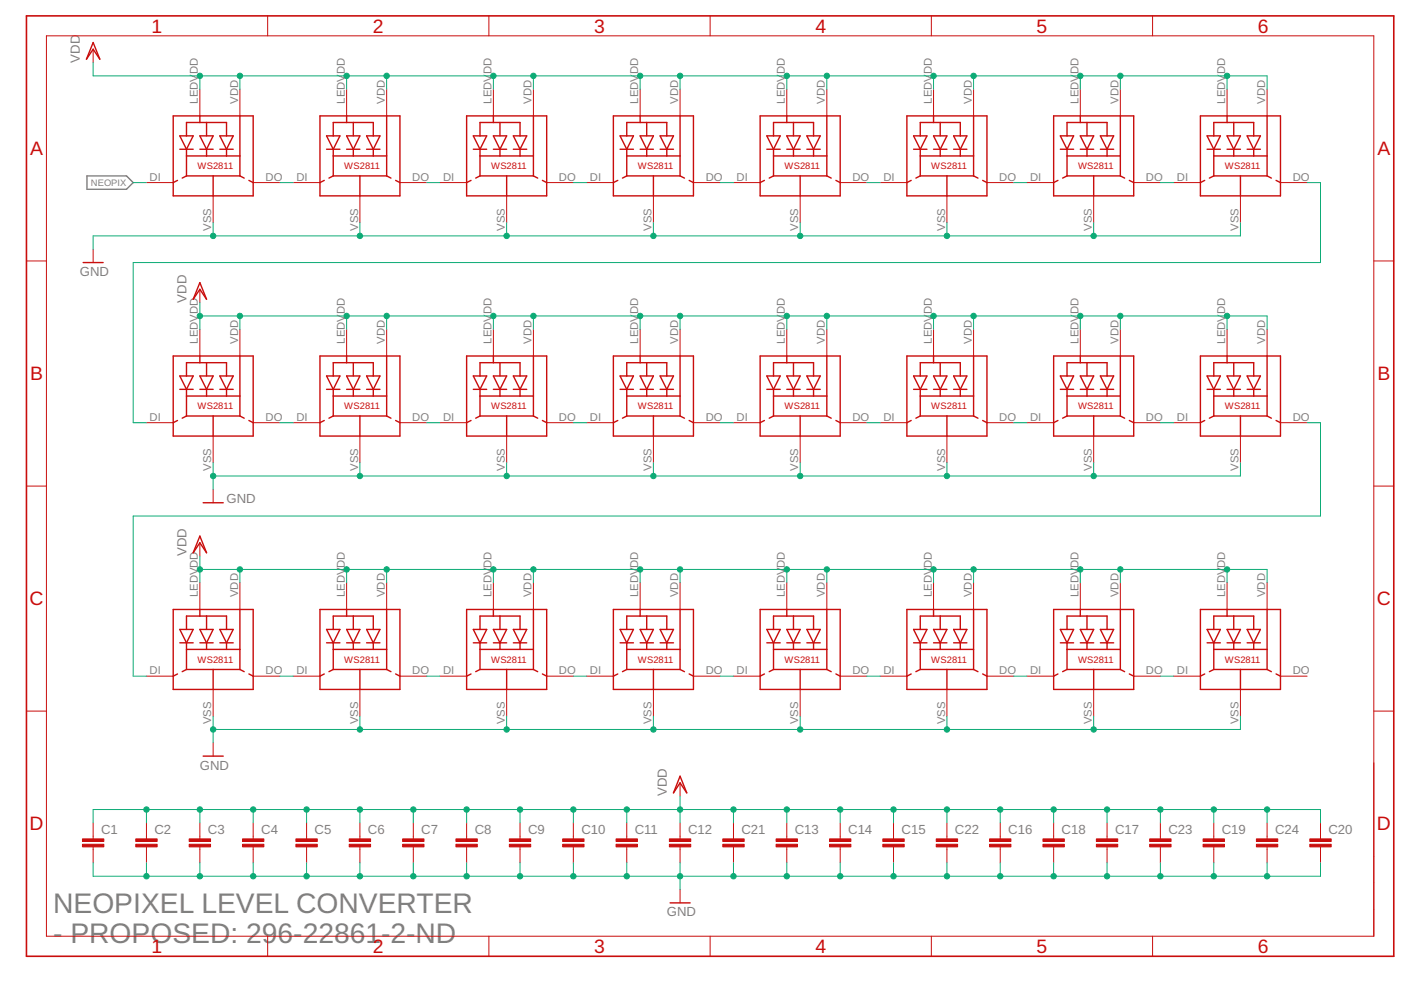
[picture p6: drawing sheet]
<svg xmlns="http://www.w3.org/2000/svg" width="297mm" height="210mm" viewBox="0 0 297 210" stroke-linecap="round" stroke-linejoin="round" font-family="sans-serif">
<path d="M18.4 37.3h8.4l1.4 1.4-1.4 1.4h-8.4z" fill="none" stroke="#808080" stroke-width=".3"/>
<g fill="none" stroke="#c90d0c" stroke-width=".21">
<path d="M9.8 7.6h281.5v190.9h-281.5zM19.7 10.4v2.9M42.4 18.9v5.7M50.9 18.9v5.7M56.7 3.4v4.2M73.5 18.9v5.7M82 18.9v5.7M103.7 3.4v4.2M104.6 18.9v5.7M113.1 18.9v5.7M135.7 18.9v5.7M144.2 18.9v5.7"/>
<path d="M150.6 3.4v4.2M166.8 18.9v5.7M175.3 18.9v5.7M197.5 3.4v4.2M197.9 18.9v5.7M206.4 18.9v5.7M229 18.9v5.7M237.5 18.9v5.7M244.4 3.4v4.2M260.2 18.9v5.7M268.6 18.9v5.7M31.1 38.7h5.6"/>
<path d="M53.7 38.7h5.7M62.2 38.7h5.6M84.8 38.7h5.7M93.3 38.7h5.6M115.9 38.7h5.7M124.4 38.7h5.6M147 38.7h5.7M155.5 38.7h5.7M178.1 38.7h5.7M186.6 38.7h5.7M209.3 38.7h5.6M217.7 38.7h5.7"/>
<path d="M240.4 38.7h5.6M248.9 38.7h5.6M271.5 38.7h5.6M5.6 55.3h4.2M19.7 52.9v2.8M45.2 41.5v5.7M76.3 41.5v5.7M107.4 41.5v5.7M138.5 41.5v5.7M169.7 41.5v5.7M200.8 41.5v5.7M231.9 41.5v5.7"/>
<path d="M263 41.5v5.7M291.3 55.3h4.2M42.4 61.3v2.9M42.4 69.8v5.7M50.9 69.8v5.7M73.5 69.8v5.7M82 69.8v5.7M104.6 69.8v5.7M113.1 69.8v5.7M135.7 69.8v5.7M144.2 69.8v5.7M166.8 69.8v5.7"/>
<path d="M175.3 69.8v5.7M197.9 69.8v5.7M206.4 69.8v5.7M229 69.8v5.7M237.5 69.8v5.7M260.2 69.8v5.7M268.6 69.8v5.7M31.1 89.6h5.6M45.2 92.5v5.6M53.7 89.6h5.7M62.2 89.6h5.6M76.3 92.5v5.6"/>
<path d="M84.8 89.6h5.7M93.3 89.6h5.6M107.4 92.5v5.6M115.9 89.6h5.7M124.4 89.6h5.6M138.5 92.5v5.6M147 89.6h5.7M155.5 89.6h5.7M169.7 92.5v5.6M178.1 89.6h5.7M186.6 89.6h5.7M200.8 92.5v5.6"/>
<path d="M209.3 89.6h5.6M217.7 89.6h5.7M231.9 92.5v5.6M240.4 89.6h5.6M248.9 89.6h5.6M263 92.5v5.6M271.5 89.6h5.6M5.6 103.1h4.2M42.4 115.1v2.8M45.2 103.8v2.8M291.3 103.1h4.2M42.4 123.5v5.7"/>
<path d="M50.9 123.5v5.7M73.5 123.5v5.7M82 123.5v5.7M104.6 123.5v5.7M113.1 123.5v5.7M135.7 123.5v5.7M144.2 123.5v5.7M166.8 123.5v5.7M175.3 123.5v5.7M197.9 123.5v5.7M206.4 123.5v5.7M229 123.5v5.7"/>
<path d="M237.5 123.5v5.7M260.2 123.5v5.7M268.6 123.5v5.7M5.6 150.8h4.2M31.1 143.4h5.6M45.2 146.2v5.6M45.2 157.5v2.8M53.7 143.4h5.7M62.2 143.4h5.6M76.3 146.2v5.6M84.8 143.4h5.7M93.3 143.4h5.6"/>
<path d="M107.4 146.2v5.6M115.9 143.4h5.7M124.4 143.4h5.6M138.5 146.2v5.6M147 143.4h5.7M155.5 143.4h5.7M169.7 146.2v5.6M178.1 143.4h5.7M186.6 143.4h5.7M200.8 146.2v5.6M209.3 143.4h5.6M217.7 143.4h5.7"/>
<path d="M231.9 146.2v5.6M240.4 143.4h5.6M248.9 143.4h5.6M263 146.2v5.6M271.5 143.4h5.6M291.3 150.8h4.2M19.7 174.5v3.4M19.7 179.6v3.3M31.1 174.5v3.4M31.1 179.6v3.3M42.4 174.5v3.4M42.4 179.6v3.3"/>
<path d="M53.7 174.5v3.4M53.7 179.6v3.3M65 174.5v3.4M65 179.6v3.3M76.3 174.5v3.4M76.3 179.6v3.3M87.6 174.5v3.4M87.6 179.6v3.3M98.9 174.5v3.4M98.9 179.6v3.3M110.3 174.5v3.4M110.3 179.6v3.3"/>
<path d="M121.6 174.5v3.4M121.6 179.6v3.3M132.9 174.5v3.4M132.9 179.6v3.3M144.2 166v2.8M144.2 174.5v3.4M144.2 179.6v3.3M155.5 174.5v3.4M155.5 179.6v3.3M166.8 174.5v3.4M166.8 179.6v3.3M178.1 174.5v3.4"/>
<path d="M178.1 179.6v3.3M189.4 174.5v3.4M189.4 179.6v3.3M200.8 174.5v3.4M200.8 179.6v3.3M212.1 174.5v3.4M212.1 179.6v3.3M223.4 174.5v3.4M223.4 179.6v3.3M234.7 174.5v3.4M234.7 179.6v3.3M246 174.5v3.4"/>
<path d="M246 179.6v3.3M257.3 174.5v3.4M257.3 179.6v3.3M268.6 174.5v3.4M268.6 179.6v3.3M280 174.5v3.4M280 179.6v3.3M56.7 198.5v4.3M103.7 198.5v4.3M144.2 188.6v2.8M150.6 198.5v4.3M197.5 198.5v4.3"/>
<path d="M244.4 198.5v4.3"/>
</g>
<g fill="#c90d0c" stroke="#c90d0c" stroke-width=".21">
<path d="M28.8 179h4.5v.6h-4.5z"/>
<path d="M28.8 177.9h4.5v.5h-4.5z"/>
<path d="M40.1 179h4.5v.6h-4.5z"/>
<path d="M40.1 177.9h4.5v.5h-4.5z"/>
<path d="M51.4 179h4.5v.6h-4.5z"/>
<path d="M51.4 177.9h4.5v.5h-4.5z"/>
<path d="M96.7 179h4.5v.6h-4.5z"/>
<path d="M96.7 177.9h4.5v.5h-4.5z"/>
<path d="M108 179h4.5v.6h-4.5z"/>
<path d="M108 177.9h4.5v.5h-4.5z"/>
<path d="M119.3 179h4.5v.6h-4.5z"/>
<path d="M119.3 177.9h4.5v.5h-4.5z"/>
<path d="M141.9 179h4.6v.6h-4.6z"/>
<path d="M141.9 177.9h4.6v.5h-4.6z"/>
<path d="M62.7 179h4.6v.6h-4.6z"/>
<path d="M62.7 177.9h4.6v.5h-4.6z"/>
<path d="M85.4 179h4.5v.6h-4.5z"/>
<path d="M85.4 177.9h4.5v.5h-4.5z"/>
<path d="M175.9 179h4.5v.6h-4.5z"/>
<path d="M175.9 177.9h4.5v.5h-4.5z"/>
<path d="M187.2 179h4.5v.6h-4.5z"/>
<path d="M187.2 177.9h4.5v.5h-4.5z"/>
<path d="M209.8 179h4.5v.6h-4.5z"/>
<path d="M209.8 177.9h4.5v.5h-4.5z"/>
<path d="M232.5 179h4.5v.6h-4.5z"/>
<path d="M232.5 177.9h4.5v.5h-4.5z"/>
<path d="M255.1 179h4.5v.6h-4.5z"/>
<path d="M255.1 177.9h4.5v.5h-4.5z"/>
<path d="M277.7 179h4.5v.6h-4.5z"/>
<path d="M277.7 177.9h4.5v.5h-4.5z"/>
<path d="M153.2 179h4.6v.6h-4.6z"/>
<path d="M153.2 177.9h4.6v.5h-4.6z"/>
<path d="M198.5 179h4.5v.6h-4.5z"/>
<path d="M198.5 177.9h4.5v.5h-4.5z"/>
<path d="M266.4 179h4.5v.6h-4.5z"/>
<path d="M266.4 177.9h4.5v.5h-4.5z"/>
<path d="M17.5 179h4.5v.6h-4.5z"/>
<path d="M17.5 177.9h4.5v.5h-4.5z"/>
<path d="M74 179h4.6v.6h-4.6z"/>
<path d="M74 177.9h4.6v.5h-4.6z"/>
<path d="M130.6 179h4.5v.6h-4.5z"/>
<path d="M130.6 177.9h4.5v.5h-4.5z"/>
<path d="M164.5 179h4.6v.6h-4.6z"/>
<path d="M164.5 177.9h4.6v.5h-4.6z"/>
<path d="M221.1 179h4.6v.6h-4.6z"/>
<path d="M221.1 177.9h4.6v.5h-4.6z"/>
<path d="M243.8 179h4.5v.6h-4.5z"/>
<path d="M243.8 177.9h4.5v.5h-4.5z"/>
</g>
<g fill="none" stroke="#c90d0c" stroke-width=".3">
<path d="M19.7 9l1.5 3.6-1.5-2.2-1.4 2.2zM36.7 24.6h17v16.9h-17zM37.6 38.2l-.9 .5M38.1 28.8h2.9l-1.5 2.8zM38.1 31.6h2.9M39.5 28.8v-2.8h8.5v2.8M39.5 31.6v5.7M39.5 37.3h11.4M39.5 33.1h11.4M39.5 37.3l-.9 .5M42.4 28.8h2.8l-1.4 2.8zM42.4 31.6h2.8"/>
<path d="M42.4 24.6v1.4M43.8 26v2.8M43.8 31.6v1.5M45.2 37.3v4.2M46.6 28.8h2.8l-1.4 2.8zM46.6 31.6h2.8M48 31.6v1.5M50.9 24.6v12.7M50.9 37.3l.9 .5M52.8 38.2l.9 .5M67.8 24.6h17v16.9h-17zM68.7 38.2l-.9 .5"/>
<path d="M69.2 28.8h2.9l-1.4 2.8zM69.2 31.6h2.9M70.7 28.8v-2.8h8.4v2.8M70.7 37.3h11.3M70.7 33.1h11.3M70.7 31.6v5.7M70.7 37.3l-1 .5M73.5 28.8h2.8l-1.4 2.8zM73.5 31.6h2.8M73.5 24.6v1.4M74.9 26v2.8M74.9 31.6v1.5"/>
<path d="M76.3 37.3v4.2M77.7 28.8h2.9l-1.5 2.8zM77.7 31.6h2.9M79.1 31.6v1.5M82 24.6v12.7M82 37.3l.9 .5M83.9 38.2l.9 .5M98.9 24.6h17v16.9h-17zM99.9 38.2l-1 .5M100.4 28.8h2.8l-1.4 2.8zM100.4 31.6h2.8M101.8 28.8v-2.8h8.5v2.8"/>
<path d="M101.8 37.3h11.3M101.8 33.1h11.3M101.8 31.6v5.7M101.8 37.3l-.9 .5M104.6 28.8h2.8l-1.4 2.8zM104.6 31.6h2.8M104.6 24.6v1.4M106 26v2.8M106 31.6v1.5M107.4 37.3v4.2M108.8 28.8h2.9l-1.4 2.8zM108.8 31.6h2.9"/>
<path d="M110.3 31.6v1.5M113.1 24.6v12.7M113.1 37.3l.9 .5M115 38.2l.9 .5M130 24.6h17v16.9h-17zM131 38.2l-1 .5M131.5 28.8h2.8l-1.4 2.8zM131.5 31.6h2.8M132.9 28.8v-2.8h8.5v2.8M132.9 37.3h11.3M132.9 33.1h11.3M132.9 31.6v5.7"/>
<path d="M132.9 37.3l-.9 .5M135.7 28.8h2.8l-1.4 2.8zM135.7 31.6h2.8M135.7 24.6v1.4M137.1 26v2.8M137.1 31.6v1.5M138.5 37.3v4.2M140 28.8h2.8l-1.4 2.8zM140 31.6h2.8M141.4 31.6v1.5M144.2 24.6v12.7M144.2 37.3l.9 .5"/>
<path d="M146.1 38.2l.9 .5M161.2 24.6h16.9v16.9h-16.9zM162.1 38.2l-.9 .5M162.6 28.8h2.8l-1.4 2.8zM162.6 31.6h2.8M164 28.8v-2.8h8.5v2.8M164 37.3h11.3M164 33.1h11.3M164 31.6v5.7M164 37.3l-.9 .5M166.8 28.8h2.9l-1.5 2.8zM166.8 31.6h2.9"/>
<path d="M166.8 24.6v1.4M168.2 26v2.8M168.2 31.6v1.5M169.7 37.3v4.2M171.1 28.8h2.8l-1.4 2.8zM171.1 31.6h2.8M172.5 31.6v1.5M175.3 24.6v12.7M175.3 37.3l.9 .5M177.2 38.2l.9 .5M192.3 24.6h17v16.9h-17zM193.2 38.2l-.9 .5"/>
<path d="M193.7 28.8h2.8l-1.4 2.8zM193.7 31.6h2.8M195.1 28.8v-2.8h8.5v2.8M195.1 37.3h11.3M195.1 33.1h11.3M195.1 31.6v5.7M195.1 37.3l-.9 .5M197.9 28.8h2.9l-1.5 2.8zM197.9 31.6h2.9M197.9 24.6v1.4M199.3 26v2.8M199.3 31.6v1.5"/>
<path d="M200.8 37.3v4.2M202.2 28.8h2.8l-1.4 2.8zM202.2 31.6h2.8M203.6 31.6v1.5M206.4 24.6v12.7M206.4 37.3l.9 .5M208.3 38.2l1 .5M223.4 24.6h17v16.9h-17zM224.3 38.2l-.9 .5M224.8 28.8h2.8l-1.4 2.8zM224.8 31.6h2.8M226.2 28.8v-2.8h8.5v2.8"/>
<path d="M226.2 37.3h11.3M226.2 33.1h11.3M226.2 31.6v5.7M226.2 37.3l-.9 .5M229 28.8h2.9l-1.4 2.8zM229 31.6h2.9M229 24.6v1.4M230.5 26v2.8M230.5 31.6v1.5M231.9 37.3v4.2M233.3 28.8h2.8l-1.4 2.8zM233.3 31.6h2.8"/>
<path d="M234.7 31.6v1.5M237.5 24.6v12.7M237.5 37.3l.9 .5M239.4 38.2l1 .5M254.5 24.6h17v16.9h-17zM255.4 38.2l-.9 .5M255.9 28.8h2.8l-1.4 2.8zM255.9 31.6h2.8M257.3 28.8v-2.8h8.5v2.8M257.3 37.3h11.3M257.3 33.1h11.3M257.3 31.6v5.7"/>
<path d="M257.3 37.3l-.9 .5M260.2 28.8h2.8l-1.4 2.8zM260.2 31.6h2.8M260.2 24.6v1.4M261.6 26v2.8M261.6 31.6v1.5M263 37.3v4.2M264.4 28.8h2.8l-1.4 2.8zM264.4 31.6h2.8M265.8 31.6v1.5M268.6 24.6v12.7M268.6 37.3l1 .5"/>
<path d="M270.6 38.2l.9 .5M17.6 55.7h4.3M42.4 59.9l1.4 3.6-1.4-2.2-1.4 2.2zM36.7 75.5h17v17h-17zM38.1 79.7h2.9l-1.5 2.8zM39.5 79.7v-2.8h8.5v2.8M42.4 75.5v1.4M42.4 79.7h2.8l-1.4 2.8zM43.8 76.9v2.8M46.6 79.7h2.8l-1.4 2.8zM50.9 75.5v12.7M67.8 75.5h17v17h-17z"/>
<path d="M69.2 79.7h2.9l-1.4 2.8zM70.7 79.7v-2.8h8.4v2.8M73.5 75.5v1.4M73.5 79.7h2.8l-1.4 2.8zM74.9 76.9v2.8M77.7 79.7h2.9l-1.5 2.8zM82 75.5v12.7M98.9 75.5h17v17h-17zM100.4 79.7h2.8l-1.4 2.8zM101.8 79.7v-2.8h8.5v2.8M104.6 75.5v1.4M104.6 79.7h2.8l-1.4 2.8z"/>
<path d="M106 76.9v2.8M108.8 79.7h2.9l-1.4 2.8zM113.1 75.5v12.7M130 75.5h17v17h-17zM131.5 79.7h2.8l-1.4 2.8zM132.9 79.7v-2.8h8.5v2.8M135.7 75.5v1.4M135.7 79.7h2.8l-1.4 2.8zM137.1 76.9v2.8M140 79.7h2.8l-1.4 2.8zM144.2 75.5v12.7M161.2 75.5h16.9v17h-16.9z"/>
<path d="M162.6 79.7h2.8l-1.4 2.8zM164 79.7v-2.8h8.5v2.8M166.8 75.5v1.4M166.8 79.7h2.9l-1.5 2.8zM168.2 76.9v2.8M171.1 79.7h2.8l-1.4 2.8zM175.3 75.5v12.7M192.3 75.5h17v17h-17zM193.7 79.7h2.8l-1.4 2.8zM195.1 79.7v-2.8h8.5v2.8M197.9 75.5v1.4M197.9 79.7h2.9l-1.5 2.8z"/>
<path d="M199.3 76.9v2.8M202.2 79.7h2.8l-1.4 2.8zM206.4 75.5v12.7M223.4 75.5h17v17h-17zM224.8 79.7h2.8l-1.4 2.8zM226.2 79.7v-2.8h8.5v2.8M229 75.5v1.4M229 79.7h2.9l-1.4 2.8zM230.5 76.9v2.8M233.3 79.7h2.8l-1.4 2.8zM237.5 75.5v12.7M254.5 75.5h17v17h-17z"/>
<path d="M255.9 79.7h2.8l-1.4 2.8zM257.3 79.7v-2.8h8.5v2.8M260.2 75.5v1.4M260.2 79.7h2.8l-1.4 2.8zM261.6 76.9v2.8M264.4 79.7h2.8l-1.4 2.8zM268.6 75.5v12.7M37.6 89.2l-.9 .4M38.1 82.5h2.9M39.5 82.5v5.7M39.5 88.2h11.4M39.5 84h11.4"/>
<path d="M39.5 88.2l-.9 .5M42.4 82.5h2.8M43.8 82.5v1.5M45.2 88.2v4.3M46.6 82.5h2.8M48 82.5v1.5M50.9 88.2l.9 .5M52.8 89.2l.9 .4M68.7 89.2l-.9 .4M69.2 82.5h2.9M70.7 82.5v5.7M70.7 88.2h11.3"/>
<path d="M70.7 84h11.3M70.7 88.2l-1 .5M73.5 82.5h2.8M74.9 82.5v1.5M76.3 88.2v4.3M77.7 82.5h2.9M79.1 82.5v1.5M82 88.2l.9 .5M83.9 89.2l.9 .4M99.9 89.2l-1 .4M100.4 82.5h2.8M101.8 82.5v5.7"/>
<path d="M101.8 88.2h11.3M101.8 84h11.3M101.8 88.2l-.9 .5M104.6 82.5h2.8M106 82.5v1.5M107.4 88.2v4.3M108.8 82.5h2.9M110.3 82.5v1.5M113.1 88.2l.9 .5M115 89.2l.9 .4M131 89.2l-1 .4M131.5 82.5h2.8"/>
<path d="M132.9 82.5v5.7M132.9 88.2h11.3M132.9 84h11.3M132.9 88.2l-.9 .5M135.7 82.5h2.8M137.1 82.5v1.5M138.5 88.2v4.3M140 82.5h2.8M141.4 82.5v1.5M144.2 88.2l.9 .5M146.1 89.2l.9 .4M162.1 89.2l-.9 .4"/>
<path d="M162.6 82.5h2.8M164 82.5v5.7M164 88.2h11.3M164 84h11.3M164 88.2l-.9 .5M166.8 82.5h2.9M168.2 82.5v1.5M169.7 88.2v4.3M171.1 82.5h2.8M172.5 82.5v1.5M175.3 88.2l.9 .5M177.2 89.2l.9 .4"/>
<path d="M193.2 89.2l-.9 .4M193.7 82.5h2.8M195.1 82.5v5.7M195.1 88.2h11.3M195.1 84h11.3M195.1 88.2l-.9 .5M197.9 82.5h2.9M199.3 82.5v1.5M200.8 88.2v4.3M202.2 82.5h2.8M203.6 82.5v1.5M206.4 88.2l.9 .5"/>
<path d="M208.3 89.2l1 .4M224.3 89.2l-.9 .4M224.8 82.5h2.8M226.2 82.5v5.7M226.2 88.2h11.3M226.2 84h11.3M226.2 88.2l-.9 .5M229 82.5h2.9M230.5 82.5v1.5M231.9 88.2v4.3M233.3 82.5h2.8M234.7 82.5v1.5"/>
<path d="M237.5 88.2l.9 .5M239.4 89.2l1 .4M255.4 89.2l-.9 .4M255.9 82.5h2.8M257.3 82.5v5.7M257.3 88.2h11.3M257.3 84h11.3M257.3 88.2l-.9 .5M260.2 82.5h2.8M261.6 82.5v1.5M263 88.2v4.3M264.4 82.5h2.8"/>
<path d="M265.8 82.5v1.5M268.6 88.2l1 .5M270.6 89.2l.9 .4M42.4 113.7l1.4 3.5-1.4-2.1-1.4 2.1zM43.1 106.6h4.2M36.7 129.2h17v17h-17zM38.1 133.5h2.9l-1.5 2.8zM38.1 136.3h2.9M39.5 133.5v-2.9h8.5v2.9M39.5 136.3v5.6M39.5 137.7h11.4M42.4 129.2v1.4"/>
<path d="M42.4 133.5h2.8l-1.4 2.8zM42.4 136.3h2.8M43.8 130.6v2.9M43.8 136.3v1.4M46.6 133.5h2.8l-1.4 2.8zM46.6 136.3h2.8M48 136.3v1.4M50.9 129.2v12.7M67.8 129.2h17v17h-17zM69.2 133.5h2.9l-1.4 2.8zM69.2 136.3h2.9M70.7 133.5v-2.9h8.4v2.9"/>
<path d="M70.7 136.3v5.6M70.7 137.7h11.3M73.5 129.2v1.4M73.5 133.5h2.8l-1.4 2.8zM73.5 136.3h2.8M74.9 130.6v2.9M74.9 136.3v1.4M77.7 133.5h2.9l-1.5 2.8zM77.7 136.3h2.9M79.1 136.3v1.4M82 129.2v12.7M98.9 129.2h17v17h-17z"/>
<path d="M100.4 133.5h2.8l-1.4 2.8zM100.4 136.3h2.8M101.8 133.5v-2.9h8.5v2.9M101.8 136.3v5.6M101.8 137.7h11.3M104.6 129.2v1.4M104.6 133.5h2.8l-1.4 2.8zM104.6 136.3h2.8M106 130.6v2.9M106 136.3v1.4M108.8 133.5h2.9l-1.4 2.8zM108.8 136.3h2.9"/>
<path d="M110.3 136.3v1.4M113.1 129.2v12.7M130 129.2h17v17h-17zM131.5 133.5h2.8l-1.4 2.8zM131.5 136.3h2.8M132.9 133.5v-2.9h8.5v2.9M132.9 136.3v5.6M132.9 137.7h11.3M135.7 129.2v1.4M135.7 133.5h2.8l-1.4 2.8zM135.7 136.3h2.8M137.1 130.6v2.9"/>
<path d="M137.1 136.3v1.4M140 133.5h2.8l-1.4 2.8zM140 136.3h2.8M141.4 136.3v1.4M144.2 129.2v12.7M161.2 129.2h16.9v17h-16.9zM162.6 133.5h2.8l-1.4 2.8zM162.6 136.3h2.8M164 133.5v-2.9h8.5v2.9M164 136.3v5.6M164 137.7h11.3M166.8 129.2v1.4"/>
<path d="M166.8 133.5h2.9l-1.5 2.8zM166.8 136.3h2.9M168.2 130.6v2.9M168.2 136.3v1.4M171.1 133.5h2.8l-1.4 2.8zM171.1 136.3h2.8M172.5 136.3v1.4M175.3 129.2v12.7M192.3 129.2h17v17h-17zM193.7 133.5h2.8l-1.4 2.8zM193.7 136.3h2.8M195.1 133.5v-2.9h8.5v2.9"/>
<path d="M195.1 136.3v5.6M195.1 137.7h11.3M197.9 129.2v1.4M197.9 133.5h2.9l-1.5 2.8zM197.9 136.3h2.9M199.3 130.6v2.9M199.3 136.3v1.4M202.2 133.5h2.8l-1.4 2.8zM202.2 136.3h2.8M203.6 136.3v1.4M206.4 129.2v12.7M223.4 129.2h17v17h-17z"/>
<path d="M224.8 133.5h2.8l-1.4 2.8zM224.8 136.3h2.8M226.2 133.5v-2.9h8.5v2.9M226.2 136.3v5.6M226.2 137.7h11.3M229 129.2v1.4M229 133.5h2.9l-1.4 2.8zM229 136.3h2.9M230.5 130.6v2.9M230.5 136.3v1.4M233.3 133.5h2.8l-1.4 2.8zM233.3 136.3h2.8"/>
<path d="M234.7 136.3v1.4M237.5 129.2v12.7M254.5 129.2h17v17h-17zM255.9 133.5h2.8l-1.4 2.8zM255.9 136.3h2.8M257.3 133.5v-2.9h8.5v2.9M257.3 136.3v5.6M257.3 137.7h11.3M260.2 129.2v1.4M260.2 133.5h2.8l-1.4 2.8zM260.2 136.3h2.8M261.6 130.6v2.9"/>
<path d="M261.6 136.3v1.4M264.4 133.5h2.8l-1.4 2.8zM264.4 136.3h2.8M265.8 136.3v1.4M268.6 129.2v12.7M37.6 142.9l-.9 .5M39.5 141.9h11.4M39.5 141.9l-.9 .5M45.2 141.9v4.3M50.9 141.9l.9 .5M52.8 142.9l.9 .5M68.7 142.9l-.9 .5"/>
<path d="M70.7 141.9h11.3M70.7 141.9l-1 .5M76.3 141.9v4.3M82 141.9l.9 .5M83.9 142.9l.9 .5M99.9 142.9l-1 .5M101.8 141.9h11.3M101.8 141.9l-.9 .5M107.4 141.9v4.3M113.1 141.9l.9 .5M115 142.9l.9 .5M131 142.9l-1 .5"/>
<path d="M132.9 141.9h11.3M132.9 141.9l-.9 .5M138.5 141.9v4.3M144.2 141.9l.9 .5M146.1 142.9l.9 .5M162.1 142.9l-.9 .5M164 141.9h11.3M164 141.9l-.9 .5M169.7 141.9v4.3M175.3 141.9l.9 .5M177.2 142.9l.9 .5M193.2 142.9l-.9 .5"/>
<path d="M195.1 141.9h11.3M195.1 141.9l-.9 .5M200.8 141.9v4.3M206.4 141.9l.9 .5M208.3 142.9l1 .5M224.3 142.9l-.9 .5M226.2 141.9h11.3M226.2 141.9l-.9 .5M231.9 141.9v4.3M237.5 141.9l.9 .5M239.4 142.9l1 .5M255.4 142.9l-.9 .5"/>
<path d="M257.3 141.9h11.3M257.3 141.9l-.9 .5M263 141.9v4.3M268.6 141.9l1 .5M270.6 142.9l.9 .5M43.1 160.3h4.2M144.2 164.6l1.4 3.5-1.4-2.1-1.4 2.1zM142.1 191.4h4.2"/>
</g>
<path d="M5.6 3.4h289.9v199.4h-289.9z" fill="none" stroke="#c90d0c" stroke-width=".34"/>
<g fill="none" stroke="#0dab76" stroke-width=".21">
<path d="M19.7 13.3v2.8h248.9v2.8M42.4 16.1v2.8M50.9 16.1v2.8M73.5 16.1v2.8M82 16.1v2.8M104.6 16.1v2.8M113.1 16.1v2.8M135.7 16.1v2.8M144.2 16.1v2.8M166.8 16.1v2.8M175.3 16.1v2.8M197.9 16.1v2.8"/>
<path d="M206.4 16.1v2.8M229 16.1v2.8M237.5 16.1v2.8M260.2 16.1v2.8M28.2 38.7h2.9M59.4 38.7h2.8M90.5 38.7h2.8M121.6 38.7h2.8M152.7 38.7h2.8M183.8 38.7h2.8M214.9 38.7h2.8M246 38.7h2.9"/>
<path d="M277.1 38.7h2.9v17h-251.8v33.9h2.9M45.2 47.2v2.8M76.3 47.2v2.8M107.4 47.2v2.8M138.5 47.2v2.8M169.7 47.2v2.8M200.8 47.2v2.8M231.9 47.2v2.8M263 47.2v2.8h-243.3v2.9M42.4 64.2v5.6M42.4 67h226.2v2.8M50.9 67v2.8"/>
<path d="M73.5 67v2.8M82 67v2.8M104.6 67v2.8M113.1 67v2.8M135.7 67v2.8M144.2 67v2.8M166.8 67v2.8M175.3 67v2.8M197.9 67v2.8M206.4 67v2.8M229 67v2.8M237.5 67v2.8"/>
<path d="M260.2 67v2.8M45.2 98.1v5.7M59.4 89.6h2.8M76.3 98.1v2.8M90.5 89.6h2.8M107.4 98.1v2.8M121.6 89.6h2.8M138.5 98.1v2.8M152.7 89.6h2.8M169.7 98.1v2.8M183.8 89.6h2.8M200.8 98.1v2.8"/>
<path d="M214.9 89.6h2.8M231.9 98.1v2.8M246 89.6h2.9M263 98.1v2.8h-217.8M277.1 89.6h2.9v19.8h-251.8v34h2.9M42.4 117.9v5.6M42.4 120.7h226.2v2.8M50.9 120.7v2.8M73.5 120.7v2.8M82 120.7v2.8M104.6 120.7v2.8M113.1 120.7v2.8"/>
<path d="M135.7 120.7v2.8M144.2 120.7v2.8M166.8 120.7v2.8M175.3 120.7v2.8M197.9 120.7v2.8M206.4 120.7v2.8M229 120.7v2.8M237.5 120.7v2.8M260.2 120.7v2.8M45.2 151.8v5.7M59.4 143.4h2.8M76.3 151.8v2.9"/>
<path d="M90.5 143.4h2.8M107.4 151.8v2.9M121.6 143.4h2.8M138.5 151.8v2.9M152.7 143.4h2.8M169.7 151.8v2.9M183.8 143.4h2.8M200.8 151.8v2.9M214.9 143.4h2.8M231.9 151.8v2.9M246 143.4h2.9M263 151.8v2.9h-217.8"/>
<path d="M19.7 174.5v-2.9h260.3v2.9M31.1 171.6v2.9M42.4 171.6v2.9M53.7 171.6v2.9M65 171.6v2.9M76.3 171.6v2.9M87.6 171.6v2.9M98.9 171.6v2.9M110.3 171.6v2.9M121.6 171.6v2.9M132.9 171.6v2.9M144.2 168.8v5.7"/>
<path d="M155.5 171.6v2.9M166.8 171.6v2.9M178.1 171.6v2.9M189.4 171.6v2.9M200.8 171.6v2.9M212.1 171.6v2.9M223.4 171.6v2.9M234.7 171.6v2.9M246 171.6v2.9M257.3 171.6v2.9M268.6 171.6v2.9M19.7 182.9v2.9h260.3v-2.9"/>
<path d="M31.1 182.9v2.9M42.4 182.9v2.9M53.7 182.9v2.9M65 182.9v2.9M76.3 182.9v2.9M87.6 182.9v2.9M98.9 182.9v2.9M110.3 182.9v2.9M121.6 182.9v2.9M132.9 182.9v2.9M144.2 182.9v5.7M155.5 182.9v2.9"/>
<path d="M166.8 182.9v2.9M178.1 182.9v2.9M189.4 182.9v2.9M200.8 182.9v2.9M212.1 182.9v2.9M223.4 182.9v2.9M234.7 182.9v2.9M246 182.9v2.9M257.3 182.9v2.9M268.6 182.9v2.9"/>
</g>
<g fill="#0dab76" stroke="#0dab76" stroke-width=".21">
<circle cx="268.6" cy="185.8" r=".57"/>
<circle cx="257.3" cy="185.8" r=".57"/>
<circle cx="246" cy="185.8" r=".57"/>
<circle cx="234.7" cy="185.8" r=".57"/>
<circle cx="223.4" cy="185.8" r=".57"/>
<circle cx="212.1" cy="185.8" r=".57"/>
<circle cx="200.8" cy="185.8" r=".57"/>
<circle cx="189.4" cy="185.8" r=".57"/>
<circle cx="178.1" cy="185.8" r=".57"/>
<circle cx="166.8" cy="185.8" r=".57"/>
<circle cx="155.5" cy="185.8" r=".57"/>
<circle cx="132.9" cy="185.8" r=".57"/>
<circle cx="144.2" cy="185.8" r=".57"/>
<circle cx="121.6" cy="185.8" r=".57"/>
<circle cx="110.3" cy="185.8" r=".57"/>
<circle cx="98.9" cy="185.8" r=".57"/>
<circle cx="87.6" cy="185.8" r=".57"/>
<circle cx="76.3" cy="185.8" r=".57"/>
<circle cx="65" cy="185.8" r=".57"/>
<circle cx="53.7" cy="185.8" r=".57"/>
<circle cx="42.4" cy="185.8" r=".57"/>
<circle cx="31.1" cy="185.8" r=".57"/>
<circle cx="45.2" cy="154.7" r=".57"/>
<circle cx="231.9" cy="154.7" r=".57"/>
<circle cx="169.7" cy="154.7" r=".57"/>
<circle cx="200.8" cy="154.7" r=".57"/>
<circle cx="138.5" cy="154.7" r=".57"/>
<circle cx="107.4" cy="154.7" r=".57"/>
<circle cx="76.3" cy="154.7" r=".57"/>
<circle cx="138.5" cy="100.9" r=".57"/>
<circle cx="45.2" cy="100.9" r=".57"/>
<circle cx="76.3" cy="100.9" r=".57"/>
<circle cx="107.4" cy="100.9" r=".57"/>
<circle cx="169.7" cy="100.9" r=".57"/>
<circle cx="200.8" cy="100.9" r=".57"/>
<circle cx="231.9" cy="100.9" r=".57"/>
<circle cx="45.2" cy="50" r=".57"/>
<circle cx="231.9" cy="50" r=".57"/>
<circle cx="200.8" cy="50" r=".57"/>
<circle cx="169.7" cy="50" r=".57"/>
<circle cx="138.5" cy="50" r=".57"/>
<circle cx="107.4" cy="50" r=".57"/>
<circle cx="76.3" cy="50" r=".57"/>
<circle cx="31.1" cy="171.6" r=".57"/>
<circle cx="42.4" cy="171.6" r=".57"/>
<circle cx="53.7" cy="171.6" r=".57"/>
<circle cx="65" cy="171.6" r=".57"/>
<circle cx="76.3" cy="171.6" r=".57"/>
<circle cx="87.6" cy="171.6" r=".57"/>
<circle cx="98.9" cy="171.6" r=".57"/>
<circle cx="110.3" cy="171.6" r=".57"/>
<circle cx="121.6" cy="171.6" r=".57"/>
<circle cx="132.9" cy="171.6" r=".57"/>
<circle cx="155.5" cy="171.6" r=".57"/>
<circle cx="166.8" cy="171.6" r=".57"/>
<circle cx="178.1" cy="171.6" r=".57"/>
<circle cx="189.4" cy="171.6" r=".57"/>
<circle cx="200.8" cy="171.6" r=".57"/>
<circle cx="212.1" cy="171.6" r=".57"/>
<circle cx="223.4" cy="171.6" r=".57"/>
<circle cx="234.7" cy="171.6" r=".57"/>
<circle cx="246" cy="171.6" r=".57"/>
<circle cx="257.3" cy="171.6" r=".57"/>
<circle cx="268.6" cy="171.6" r=".57"/>
<circle cx="144.2" cy="171.6" r=".57"/>
<circle cx="42.4" cy="120.7" r=".57"/>
<circle cx="50.9" cy="120.7" r=".57"/>
<circle cx="73.5" cy="120.7" r=".57"/>
<circle cx="82" cy="120.7" r=".57"/>
<circle cx="104.6" cy="120.7" r=".57"/>
<circle cx="113.1" cy="120.7" r=".57"/>
<circle cx="135.7" cy="120.7" r=".57"/>
<circle cx="144.2" cy="120.7" r=".57"/>
<circle cx="166.8" cy="120.7" r=".57"/>
<circle cx="175.3" cy="120.7" r=".57"/>
<circle cx="197.9" cy="120.7" r=".57"/>
<circle cx="206.4" cy="120.7" r=".57"/>
<circle cx="229" cy="120.7" r=".57"/>
<circle cx="237.5" cy="120.7" r=".57"/>
<circle cx="260.2" cy="120.7" r=".57"/>
<circle cx="144.2" cy="67" r=".57"/>
<circle cx="42.4" cy="67" r=".57"/>
<circle cx="260.2" cy="67" r=".57"/>
<circle cx="237.5" cy="67" r=".57"/>
<circle cx="229" cy="67" r=".57"/>
<circle cx="206.4" cy="67" r=".57"/>
<circle cx="197.9" cy="67" r=".57"/>
<circle cx="175.3" cy="67" r=".57"/>
<circle cx="166.8" cy="67" r=".57"/>
<circle cx="135.7" cy="67" r=".57"/>
<circle cx="113.1" cy="67" r=".57"/>
<circle cx="104.6" cy="67" r=".57"/>
<circle cx="82" cy="67" r=".57"/>
<circle cx="73.5" cy="67" r=".57"/>
<circle cx="50.9" cy="67" r=".57"/>
<circle cx="42.4" cy="16.1" r=".57"/>
<circle cx="50.9" cy="16.1" r=".57"/>
<circle cx="73.5" cy="16.1" r=".57"/>
<circle cx="82" cy="16.1" r=".57"/>
<circle cx="104.6" cy="16.1" r=".57"/>
<circle cx="113.1" cy="16.1" r=".57"/>
<circle cx="135.7" cy="16.1" r=".57"/>
<circle cx="144.2" cy="16.1" r=".57"/>
<circle cx="166.8" cy="16.1" r=".57"/>
<circle cx="175.3" cy="16.1" r=".57"/>
<circle cx="197.9" cy="16.1" r=".57"/>
<circle cx="206.4" cy="16.1" r=".57"/>
<circle cx="229" cy="16.1" r=".57"/>
<circle cx="237.5" cy="16.1" r=".57"/>
<circle cx="260.2" cy="16.1" r=".57"/>
</g>
<g font-size="6" fill="#808080">
<text x="11.3" y="193.6">NEOPIXEL LEVEL CONVERTER</text>
<text x="11.3" y="199.9">- PROPOSED: 296-22861-2-ND</text>
</g>
<g font-size="4.1" fill="#c90d0c">
<text x="32.2" y="6.9">1</text>
<text x="79.1" y="6.9">2</text>
<text x="126" y="6.9">3</text>
<text x="172.9" y="6.9">4</text>
<text x="219.8" y="6.9">5</text>
<text x="266.7" y="6.9">6</text>
<text x="6.4" y="32.9">A</text>
<text x="292" y="32.9">A</text>
<text x="6.4" y="80.6">B</text>
<text x="292" y="80.6">B</text>
<text x="6.2" y="128.4">C</text>
<text x="291.9" y="128.4">C</text>
<text x="6.2" y="176.1">D</text>
<text x="291.9" y="176.1">D</text>
<text x="32.2" y="202.1">1</text>
<text x="79.1" y="202.1">2</text>
<text x="126" y="202.1">3</text>
<text x="172.9" y="202.1">4</text>
<text x="219.8" y="202.1">5</text>
<text x="266.7" y="202.1">6</text>
</g>
<g font-size="2.8" fill="#808080">
<text x="16.9" y="13.3" transform="rotate(-90 16.9 13.3)">VDD</text>
<text x="16.9" y="58.5">GND</text>
<text x="39.5" y="64.2" transform="rotate(-90 39.5 64.2)">VDD</text>
<text x="48" y="106.6">GND</text>
<text x="39.5" y="117.9" transform="rotate(-90 39.5 117.9)">VDD</text>
<text x="42.4" y="163.2">GND</text>
<text x="141.4" y="168.8" transform="rotate(-90 141.4 168.8)">VDD</text>
<text x="21.4" y="176.9">C1</text>
<text x="32.8" y="176.9">C2</text>
<text x="44.1" y="176.9">C3</text>
<text x="55.4" y="176.9">C4</text>
<text x="66.7" y="176.9">C5</text>
<text x="78" y="176.9">C6</text>
<text x="89.3" y="176.9">C7</text>
<text x="100.6" y="176.9">C8</text>
<text x="112" y="176.9">C9</text>
<text x="123.3" y="176.9">C10</text>
<text x="134.6" y="176.9">C11</text>
<text x="145.9" y="176.9">C12</text>
<text x="157.2" y="176.9">C21</text>
<text x="168.5" y="176.9">C13</text>
<text x="179.8" y="176.9">C14</text>
<text x="191.1" y="176.9">C15</text>
<text x="202.5" y="176.9">C22</text>
<text x="213.8" y="176.9">C16</text>
<text x="225.1" y="176.9">C18</text>
<text x="236.4" y="176.9">C17</text>
<text x="247.7" y="176.9">C23</text>
<text x="259" y="176.9">C19</text>
<text x="270.3" y="176.9">C24</text>
<text x="281.7" y="176.9">C20</text>
<text x="141.4" y="194.3">GND</text>
</g>
<g font-size="2.4" fill="#808080">
<text x="42" y="15.7" transform="rotate(-90 42 15.7)">DD</text>
<text x="73.1" y="15.7" transform="rotate(-90 73.1 15.7)">DD</text>
<text x="104.2" y="15.7" transform="rotate(-90 104.2 15.7)">DD</text>
<text x="135.3" y="15.7" transform="rotate(-90 135.3 15.7)">DD</text>
<text x="166.4" y="15.7" transform="rotate(-90 166.4 15.7)">DD</text>
<text x="197.5" y="15.7" transform="rotate(-90 197.5 15.7)">DD</text>
<text x="228.7" y="15.7" transform="rotate(-90 228.7 15.7)">DD</text>
<text x="259.8" y="15.7" transform="rotate(-90 259.8 15.7)">DD</text>
<text x="42" y="22" transform="rotate(-90 42 22)">LEDV</text>
<text x="50.5" y="22" transform="rotate(-90 50.5 22)">VDD</text>
<text x="73.1" y="22" transform="rotate(-90 73.1 22)">LEDV</text>
<text x="81.6" y="22" transform="rotate(-90 81.6 22)">VDD</text>
<text x="104.2" y="22" transform="rotate(-90 104.2 22)">LEDV</text>
<text x="112.7" y="22" transform="rotate(-90 112.7 22)">VDD</text>
<text x="135.3" y="22" transform="rotate(-90 135.3 22)">LEDV</text>
<text x="143.8" y="22" transform="rotate(-90 143.8 22)">VDD</text>
<text x="166.4" y="22" transform="rotate(-90 166.4 22)">LEDV</text>
<text x="174.9" y="22" transform="rotate(-90 174.9 22)">VDD</text>
<text x="197.5" y="22" transform="rotate(-90 197.5 22)">LEDV</text>
<text x="206" y="22" transform="rotate(-90 206 22)">VDD</text>
<text x="228.7" y="22" transform="rotate(-90 228.7 22)">LEDV</text>
<text x="237.1" y="22" transform="rotate(-90 237.1 22)">VDD</text>
<text x="259.8" y="22" transform="rotate(-90 259.8 22)">LEDV</text>
<text x="268.3" y="22" transform="rotate(-90 268.3 22)">VDD</text>
<text x="31.7" y="38.3">DI</text>
<text x="56.3" y="38.3">DO</text>
<text x="62.8" y="38.3">DI</text>
<text x="87.4" y="38.3">DO</text>
<text x="93.9" y="38.3">DI</text>
<text x="118.5" y="38.3">DO</text>
<text x="125.1" y="38.3">DI</text>
<text x="149.6" y="38.3">DO</text>
<text x="156.2" y="38.3">DI</text>
<text x="180.7" y="38.3">DO</text>
<text x="187.3" y="38.3">DI</text>
<text x="211.9" y="38.3">DO</text>
<text x="218.4" y="38.3">DI</text>
<text x="243" y="38.3">DO</text>
<text x="249.5" y="38.3">DI</text>
<text x="274.1" y="38.3">DO</text>
<text x="44.8" y="48.9" transform="rotate(-90 44.8 48.9)">VSS</text>
<text x="75.9" y="48.9" transform="rotate(-90 75.9 48.9)">VSS</text>
<text x="107" y="48.9" transform="rotate(-90 107 48.9)">VSS</text>
<text x="138.1" y="48.9" transform="rotate(-90 138.1 48.9)">VSS</text>
<text x="169.3" y="48.9" transform="rotate(-90 169.3 48.9)">VSS</text>
<text x="200.4" y="48.9" transform="rotate(-90 200.4 48.9)">VSS</text>
<text x="231.5" y="48.9" transform="rotate(-90 231.5 48.9)">VSS</text>
<text x="262.6" y="48.9" transform="rotate(-90 262.6 48.9)">VSS</text>
<text x="73.1" y="66.6" transform="rotate(-90 73.1 66.6)">DD</text>
<text x="104.2" y="66.6" transform="rotate(-90 104.2 66.6)">DD</text>
<text x="135.3" y="66.6" transform="rotate(-90 135.3 66.6)">DD</text>
<text x="166.4" y="66.6" transform="rotate(-90 166.4 66.6)">DD</text>
<text x="197.5" y="66.6" transform="rotate(-90 197.5 66.6)">DD</text>
<text x="228.7" y="66.6" transform="rotate(-90 228.7 66.6)">DD</text>
<text x="259.8" y="66.6" transform="rotate(-90 259.8 66.6)">DD</text>
<text x="42" y="72.9" transform="rotate(-90 42 72.9)">LEDVDD</text>
<text x="50.5" y="72.9" transform="rotate(-90 50.5 72.9)">VDD</text>
<text x="73.1" y="72.9" transform="rotate(-90 73.1 72.9)">LEDV</text>
<text x="81.6" y="72.9" transform="rotate(-90 81.6 72.9)">VDD</text>
<text x="104.2" y="72.9" transform="rotate(-90 104.2 72.9)">LEDV</text>
<text x="112.7" y="72.9" transform="rotate(-90 112.7 72.9)">VDD</text>
<text x="135.3" y="72.9" transform="rotate(-90 135.3 72.9)">LEDV</text>
<text x="143.8" y="72.9" transform="rotate(-90 143.8 72.9)">VDD</text>
<text x="166.4" y="72.9" transform="rotate(-90 166.4 72.9)">LEDV</text>
<text x="174.9" y="72.9" transform="rotate(-90 174.9 72.9)">VDD</text>
<text x="197.5" y="72.9" transform="rotate(-90 197.5 72.9)">LEDV</text>
<text x="206" y="72.9" transform="rotate(-90 206 72.9)">VDD</text>
<text x="228.7" y="72.9" transform="rotate(-90 228.7 72.9)">LEDV</text>
<text x="237.1" y="72.9" transform="rotate(-90 237.1 72.9)">VDD</text>
<text x="259.8" y="72.9" transform="rotate(-90 259.8 72.9)">LEDV</text>
<text x="268.3" y="72.9" transform="rotate(-90 268.3 72.9)">VDD</text>
<text x="31.7" y="89.2">DI</text>
<text x="56.3" y="89.2">DO</text>
<text x="62.8" y="89.2">DI</text>
<text x="87.4" y="89.2">DO</text>
<text x="93.9" y="89.2">DI</text>
<text x="118.5" y="89.2">DO</text>
<text x="125.1" y="89.2">DI</text>
<text x="149.6" y="89.2">DO</text>
<text x="156.2" y="89.2">DI</text>
<text x="180.7" y="89.2">DO</text>
<text x="187.3" y="89.2">DI</text>
<text x="211.9" y="89.2">DO</text>
<text x="218.4" y="89.2">DI</text>
<text x="243" y="89.2">DO</text>
<text x="249.5" y="89.2">DI</text>
<text x="274.1" y="89.2">DO</text>
<text x="44.8" y="99.8" transform="rotate(-90 44.8 99.8)">VSS</text>
<text x="75.9" y="99.8" transform="rotate(-90 75.9 99.8)">VSS</text>
<text x="107" y="99.8" transform="rotate(-90 107 99.8)">VSS</text>
<text x="138.1" y="99.8" transform="rotate(-90 138.1 99.8)">VSS</text>
<text x="169.3" y="99.8" transform="rotate(-90 169.3 99.8)">VSS</text>
<text x="200.4" y="99.8" transform="rotate(-90 200.4 99.8)">VSS</text>
<text x="231.5" y="99.8" transform="rotate(-90 231.5 99.8)">VSS</text>
<text x="262.6" y="99.8" transform="rotate(-90 262.6 99.8)">VSS</text>
<text x="73.1" y="120.4" transform="rotate(-90 73.1 120.4)">DD</text>
<text x="104.2" y="120.4" transform="rotate(-90 104.2 120.4)">DD</text>
<text x="135.3" y="120.4" transform="rotate(-90 135.3 120.4)">DD</text>
<text x="166.4" y="120.4" transform="rotate(-90 166.4 120.4)">DD</text>
<text x="197.5" y="120.4" transform="rotate(-90 197.5 120.4)">DD</text>
<text x="228.7" y="120.4" transform="rotate(-90 228.7 120.4)">DD</text>
<text x="259.8" y="120.4" transform="rotate(-90 259.8 120.4)">DD</text>
<text x="42" y="126.6" transform="rotate(-90 42 126.6)">LEDVDD</text>
<text x="50.5" y="126.6" transform="rotate(-90 50.5 126.6)">VDD</text>
<text x="73.1" y="126.6" transform="rotate(-90 73.1 126.6)">LEDV</text>
<text x="81.6" y="126.6" transform="rotate(-90 81.6 126.6)">VDD</text>
<text x="104.2" y="126.6" transform="rotate(-90 104.2 126.6)">LEDV</text>
<text x="112.7" y="126.6" transform="rotate(-90 112.7 126.6)">VDD</text>
<text x="135.3" y="126.6" transform="rotate(-90 135.3 126.6)">LEDV</text>
<text x="143.8" y="126.6" transform="rotate(-90 143.8 126.6)">VDD</text>
<text x="166.4" y="126.6" transform="rotate(-90 166.4 126.6)">LEDV</text>
<text x="174.9" y="126.6" transform="rotate(-90 174.9 126.6)">VDD</text>
<text x="197.5" y="126.6" transform="rotate(-90 197.5 126.6)">LEDV</text>
<text x="206" y="126.6" transform="rotate(-90 206 126.6)">VDD</text>
<text x="228.7" y="126.6" transform="rotate(-90 228.7 126.6)">LEDV</text>
<text x="237.1" y="126.6" transform="rotate(-90 237.1 126.6)">VDD</text>
<text x="259.8" y="126.6" transform="rotate(-90 259.8 126.6)">LEDV</text>
<text x="268.3" y="126.6" transform="rotate(-90 268.3 126.6)">VDD</text>
<text x="31.7" y="143">DI</text>
<text x="56.3" y="143">DO</text>
<text x="62.8" y="143">DI</text>
<text x="87.4" y="143">DO</text>
<text x="93.9" y="143">DI</text>
<text x="118.5" y="143">DO</text>
<text x="125.1" y="143">DI</text>
<text x="149.6" y="143">DO</text>
<text x="156.2" y="143">DI</text>
<text x="180.7" y="143">DO</text>
<text x="187.3" y="143">DI</text>
<text x="211.9" y="143">DO</text>
<text x="218.4" y="143">DI</text>
<text x="243" y="143">DO</text>
<text x="249.5" y="143">DI</text>
<text x="274.1" y="143">DO</text>
<text x="44.8" y="153.5" transform="rotate(-90 44.8 153.5)">VSS</text>
<text x="75.9" y="153.5" transform="rotate(-90 75.9 153.5)">VSS</text>
<text x="107" y="153.5" transform="rotate(-90 107 153.5)">VSS</text>
<text x="138.1" y="153.5" transform="rotate(-90 138.1 153.5)">VSS</text>
<text x="169.3" y="153.5" transform="rotate(-90 169.3 153.5)">VSS</text>
<text x="200.4" y="153.5" transform="rotate(-90 200.4 153.5)">VSS</text>
<text x="231.5" y="153.5" transform="rotate(-90 231.5 153.5)">VSS</text>
<text x="262.6" y="153.5" transform="rotate(-90 262.6 153.5)">VSS</text>
</g>
<g font-size="2" fill="#c90d0c">
<text x="41.9" y="35.9">WS2811</text>
<text x="73" y="35.9">WS2811</text>
<text x="104.1" y="35.9">WS2811</text>
<text x="135.2" y="35.9">WS2811</text>
<text x="166.3" y="35.9">WS2811</text>
<text x="197.5" y="35.9">WS2811</text>
<text x="228.6" y="35.9">WS2811</text>
<text x="259.7" y="35.9">WS2811</text>
<text x="41.9" y="86.8">WS2811</text>
<text x="73" y="86.8">WS2811</text>
<text x="104.1" y="86.8">WS2811</text>
<text x="135.2" y="86.8">WS2811</text>
<text x="166.3" y="86.8">WS2811</text>
<text x="197.5" y="86.8">WS2811</text>
<text x="228.6" y="86.8">WS2811</text>
<text x="259.7" y="86.8">WS2811</text>
<text x="41.9" y="140.5">WS2811</text>
<text x="73" y="140.5">WS2811</text>
<text x="104.1" y="140.5">WS2811</text>
<text x="135.2" y="140.5">WS2811</text>
<text x="166.3" y="140.5">WS2811</text>
<text x="197.5" y="140.5">WS2811</text>
<text x="228.6" y="140.5">WS2811</text>
<text x="259.7" y="140.5">WS2811</text>
</g>
<text font-size="2" fill="#808080" x="19.3" y="39.4">NEOPIX</text>
</svg>
